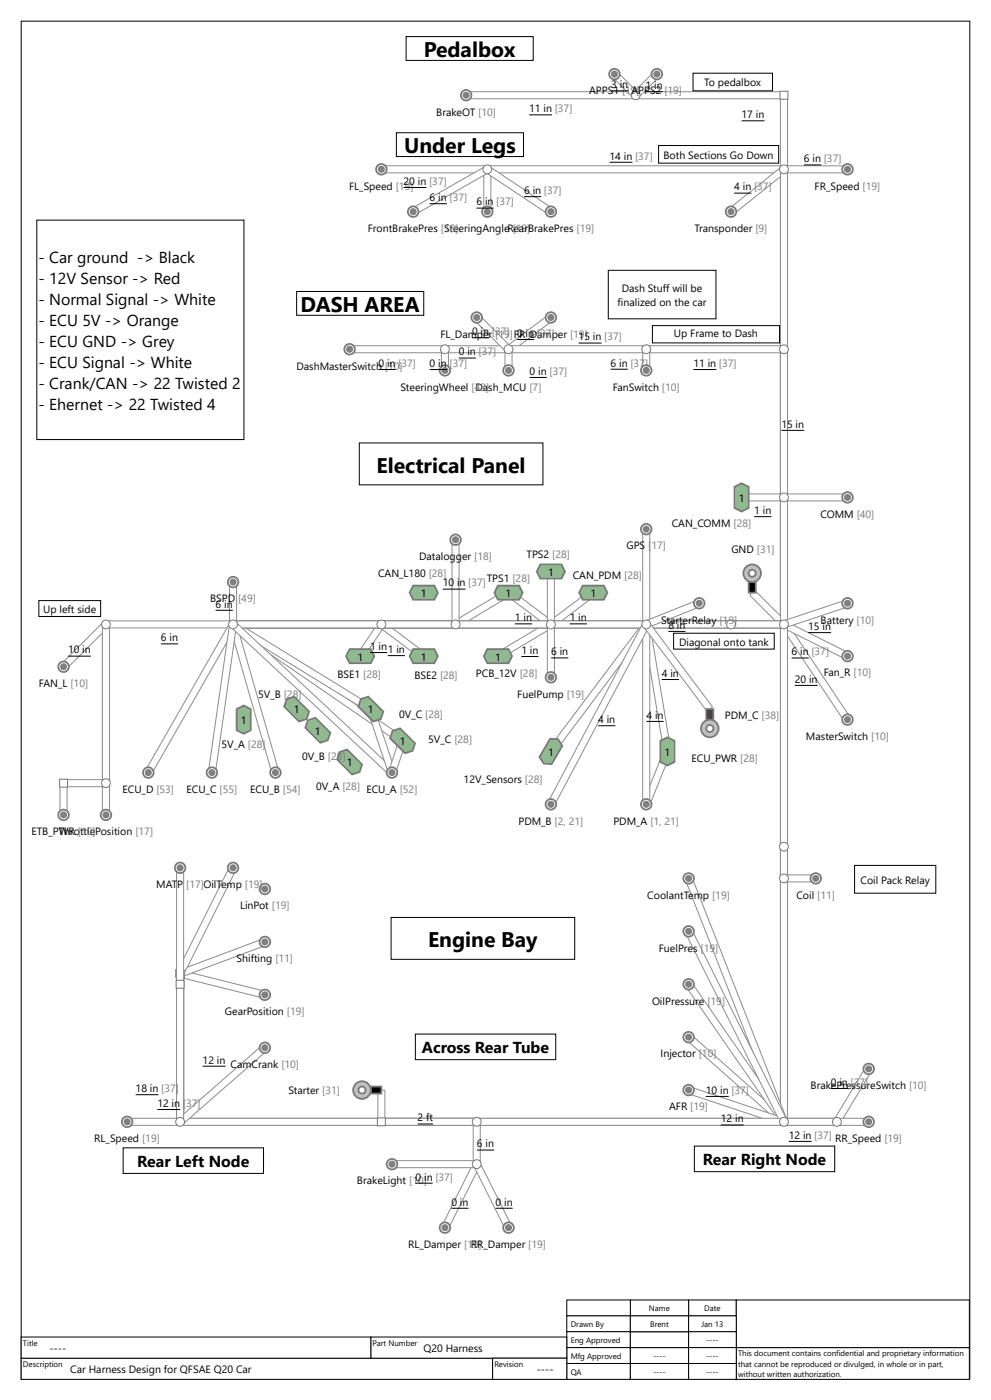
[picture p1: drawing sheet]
<svg xmlns="http://www.w3.org/2000/svg" width="297mm" height="420mm" viewBox="0 0 297 420" stroke-linecap="round" stroke-linejoin="round" font-family="sans-serif">
<path d="M6.3 6.3h284.4v407.3h-284.4z" fill="none" stroke="#000" stroke-width=".3"/>
<g fill="#fff" stroke="#000" stroke-width=".3">
<path d="M6.3 407.5h141.3v6.3h-141.3z" fill-rule="evenodd"/>
<path d="M206.4 390h14.3v4.8h-14.3z" fill-rule="evenodd"/>
<path d="M188.9 390h17.5v4.8h-17.5z" fill-rule="evenodd"/>
<path d="M169.9 390h19v4.8h-19z" fill-rule="evenodd"/>
<path d="M169.9 394.8h19v4.7h-19z" fill-rule="evenodd"/>
<path d="M169.9 399.5h19v4.8h-19z" fill-rule="evenodd"/>
<path d="M169.9 404.3h19v4.7h-19z" fill-rule="evenodd"/>
<path d="M169.9 409h19v4.8h-19z" fill-rule="evenodd"/>
<path d="M220.7 404.3h69.8v9.5h-69.8z" fill-rule="evenodd"/>
<path d="M111.1 401.1h58.8v6.4h-58.8z" fill-rule="evenodd"/>
<path d="M147.6 407.5h22.3v6.3h-22.3z" fill-rule="evenodd"/>
<path d="M6.4 401.1h104.7v6.4h-104.7z" fill-rule="evenodd"/>
<path d="M220.7 390h69.8v14.3h-69.8z" fill-rule="evenodd"/>
<path d="M188.9 409h17.5v4.8h-17.5z" fill-rule="evenodd"/>
<path d="M188.9 404.3h17.5v4.7h-17.5z" fill-rule="evenodd"/>
<path d="M188.9 399.5h17.5v4.8h-17.5z" fill-rule="evenodd"/>
<path d="M188.9 394.8h17.5v4.7h-17.5z" fill-rule="evenodd"/>
<path d="M206.4 394.8h14.3v4.7h-14.3z" fill-rule="evenodd"/>
<path d="M206.4 399.5h14.3v4.8h-14.3z" fill-rule="evenodd"/>
<path d="M206.4 409h14.3v4.8h-14.3z" fill-rule="evenodd"/>
<path d="M206.4 404.3h14.3v4.7h-14.3z" fill-rule="evenodd"/>
</g>
<g fill="#fff" stroke="#8c8c8c" stroke-width=".3">
<path d="M164.7 186.3l12.3-9.2 .3 .1 1 1.2-.1 .4-12.3 9.2h-.3l-1-1.3z" fill-rule="evenodd"/>
<path d="M136.2 186.3l15.4-9.3 .4 .1 .8 1.4-.1 .3-15.4 9.3-.4-.1-.8-1.4z" fill-rule="evenodd"/>
<path d="M152.9 177.2l.3-.1 12.3 9.2 .1 .4-1 1.3h-.3l-12.3-9.2-.1-.4z" fill-rule="evenodd"/>
<path d="M104.8 103.8l28.3-.1 .2 .3v1.6l-.2 .2h-28.1l-.2-.2z" fill-rule="evenodd"/>
<path d="M133.5 103.8l18.6-.1 .3 .3v1.6l-.3 .2h-18.5l-.3-.2z" fill-rule="evenodd"/>
<path d="M132.3 104.9h2.1l-.1 6.2-2-.1z" fill-rule="evenodd"/>
<path d="M114.4 49.8l31.4-.1 .2 .3v1.6l-.2 .3h-31.2l-.3-.3z" fill-rule="evenodd"/>
<path d="M145.1 50.8h1.7l.3 .3v12.1l-.3 .3h-1.5l-.3-.3z" fill-rule="evenodd"/>
<path d="M123.4 62.5l21.9-12.5 .4 .1 .7 1.4-.1 .3-21.7 12.5-.4-.1z" fill-rule="evenodd"/>
<path d="M146.2 49.8l88.5-.1 .2 .3v1.6l-.2 .3h-88.4l-.3-.3z" fill-rule="evenodd"/>
<path d="M146.5 50.1h.4l18.6 12.4v.3l-.8 1.4h-.4l-18.6-12.4-.1-.3z" fill-rule="evenodd"/>
<path d="M259.3 320.4l.4-.1 1.3 .8 .1 .3-9.2 15.5-.4 .1-1.4-.9v-.3z" fill-rule="evenodd"/>
<path d="M235 335.6l15.6-.1 .2 .3v1.5l-.2 .3h-15.4l-.3-.3z" fill-rule="evenodd"/>
<path d="M142.3 95.8l1.1-1.1h.4l9.2 9.1v.4l-1.2 1.1h-.3l-9.2-9.1z" fill-rule="evenodd"/>
<path d="M151.5 104.8l1.9 .1-.1 6.2-1.9-.1z" fill-rule="evenodd"/>
<path d="M152 103.8l12.3-9.2h.3l1 1.3-.1 .4-12.3 9.2-.3-.1-1-1.3z" fill-rule="evenodd"/>
<path d="M152.5 103.8l40.9-.1 .3 .3v1.6l-.3 .2h-40.7l-.3-.2z" fill-rule="evenodd"/>
<path d="M193.7 103.8l41-.1 .2 .3v1.6l-.2 .2h-40.8l-.2-.2z" fill-rule="evenodd"/>
<path d="M192.7 104.9h2l-.1 6.2-1.9-.1z" fill-rule="evenodd"/>
<path d="M222.3 148.3l12.4-.1 .2 .2v1.6l-.2 .3h-12.2l-.3-.3z" fill-rule="evenodd"/>
<path d="M148.9 195.8l15.4-9.2h.4l.8 1.4-.1 .4-15.4 9.2-.4-.1-.8-1.3z" fill-rule="evenodd"/>
<path d="M113.3 187l.3-.1 1.4 .9v.3l-6 9.1-.4 .1-1.3-.9-.1-.4z" fill-rule="evenodd"/>
<path d="M164.2 171.5l1.7-.1 .3 .3v15.4l-.3 .2h-1.6l-.3-.2z" fill-rule="evenodd"/>
<path d="M114.8 186.7l.3-.1 12.3 9.2 .1 .4-1 1.3h-.3l-12.3-9.2-.1-.3z" fill-rule="evenodd"/>
<path d="M139.7 27.6l50.5-.1 .3 .3v1.6l-.3 .2h-50.2l-.3-.2z" fill-rule="evenodd"/>
<path d="M233.9 28.7l1.8-.1 .3 .2v21.7l-.3 .3h-1.5l-.3-.3z" fill-rule="evenodd"/>
<path d="M190.5 27.6l44.2-.1 .2 .3v1.6l-.2 .2h-43.9l-.3-.2z" fill-rule="evenodd"/>
<path d="M183.6 22.8l1.1-1.1h.4l6 5.9v.4l-1.2 1.1h-.3l-6-5.9z" fill-rule="evenodd"/>
<path d="M189.9 27.6l6-5.9h.4l1.1 1.1v.4l-6 5.9h-.3l-1.2-1.1z" fill-rule="evenodd"/>
<path d="M233.9 50.9l1.8-.1 .3 .3v136l-.3 .2h-1.5l-.3-.2z" fill-rule="evenodd"/>
<path d="M235 49.9l18.7-.2 .3 .3v1.6l-.3 .3h-18.5l-.3-.3z" fill-rule="evenodd"/>
<path d="M218.6 62.5l15.5-12.4 .4 .1 .9 1.2v.4l-15.5 12.4-.3-.1-1-1.2z" fill-rule="evenodd"/>
<path d="M233.9 50.9l1.8-.1 .3 .3v53.4l-.3 .3h-1.5l-.3-.3z" fill-rule="evenodd"/>
<path d="M141.9 336.6l1.8-.1 .2 .3v12.2l-.2 .2h-1.6l-.3-.2z" fill-rule="evenodd"/>
<path d="M141.9 348.9l1.7 .7 .1 .4-9.3 18.5-.3 .2-1.5-.8-.1-.3z" fill-rule="evenodd"/>
<path d="M142.1 349.7l1.5-.8 .3 .1 9.3 18.6-.1 .3-1.4 .8-.4-.2z" fill-rule="evenodd"/>
<path d="M117.6 348.2h25l.3 .3v1.5l-.3 .3h-24.9l-.2-.3z" fill-rule="evenodd"/>
<path d="M31.9 186.3h37.7l.2 .2v1.6l-.2 .3h-37.6l-.3-.3z" fill-rule="evenodd"/>
<path d="M30.8 187.4l1.7-.1 .3 .3v47.1l-.3 .2h-1.5l-.3-.2z" fill-rule="evenodd"/>
<path d="M18.5 199.1l12.3-12.3h.4l1.1 1.1v.4l-12.3 12.3h-.4l-1.1-1.1z" fill-rule="evenodd"/>
<path d="M30.8 187.4l1.7-.1 .3 .3v56.6l-.3 .3h-1.5l-.3-.3z" fill-rule="evenodd"/>
<path d="M233.9 104.9l1.8-.1 .3 .2v44l-.3 .2h-1.5l-.3-.2z" fill-rule="evenodd"/>
<path d="M235 148.3l18.7-.1 .3 .2v1.6l-.3 .3h-18.5l-.3-.3z" fill-rule="evenodd"/>
<path d="M233.9 149.4l1.8-.2 .3 .3v37.6l-.3 .2h-1.5l-.3-.2z" fill-rule="evenodd"/>
<path d="M233.9 263.7l1.8-.2 .3 .3v72.5l-.3 .2h-1.5l-.3-.2z" fill-rule="evenodd"/>
<path d="M234 187.4l1.7-.1 .3 .3v148.7l-.3 .2h-1.5l-.3-.2z" fill-rule="evenodd"/>
<path d="M206.9 310.6l.4-.1 28.2 25.1v.4l-1.1 1.1-.4 .1-28.1-25.1-.1-.4z" fill-rule="evenodd"/>
<path d="M143 335.5h91.7l.2 .3v1.5l-.2 .3h-91.6l-.2-.3z" fill-rule="evenodd"/>
<path d="M205.7 295.7l1.3-.9 .4 .1 28.3 40.8-.1 .4-1.3 .9-.4-.1-28.2-40.8z" fill-rule="evenodd"/>
<path d="M235 335.6l25.1-.1 .2 .3v1.5l-.2 .3h-24.9l-.3-.3z" fill-rule="evenodd"/>
<path d="M205.5 263.9l1.6-.7 .4 .2 28.3 72.5-.1 .4-1.5 .5-.3-.1z" fill-rule="evenodd"/>
<path d="M206.7 326.2l28.3 9.3 .2 .3-.5 1.5-.3 .2-28.1-9.4-.2-.3z" fill-rule="evenodd"/>
<path d="M205.6 279.8l1.5-.8 .3 .2 28.4 56.6-.1 .4-1.5 .7-.3-.1z" fill-rule="evenodd"/>
<path d="M54.1 335.5h180.6l.2 .3v1.5l-.2 .3h-180.5l-.2-.3z" fill-rule="evenodd"/>
<path d="M54.1 335.5h88.5l.3 .3v1.5l-.3 .3h-88.4l-.2-.3z" fill-rule="evenodd"/>
<path d="M113.4 327.1l1.7-.1 .3 .3v9l-.3 .2h-1.6l-.3-.2z" fill-rule="evenodd"/>
<path d="M114.4 335.5h28.2l.3 .3v1.5l-.3 .3h-28l-.3-.3z" fill-rule="evenodd"/>
<path d="M235.1 262.5h9.1l.3 .2v1.6l-.3 .3h-9l-.3-.3z" fill-rule="evenodd"/>
<path d="M234 254h1.7l.3 .3v9l-.3 .2h-1.5l-.3-.2z" fill-rule="evenodd"/>
<path d="M224.9 178.4l1.1-1.2h.4l9.1 9.2v.4l-1.1 1.1h-.4l-9.1-9.2z" fill-rule="evenodd"/>
<path d="M70 186.3h164.7l.2 .2v1.6l-.2 .3h-164.6l-.3-.3z" fill-rule="evenodd"/>
<path d="M234.3 187.8l1.3-.9 .4 .1 18.7 28.1v.4l-1.4 .8h-.3l-18.8-28.2z" fill-rule="evenodd"/>
<path d="M235.4 186.5l18.8 9.3 .2 .3-.8 1.5-.3 .1-18.6-9.3-.1-.4z" fill-rule="evenodd"/>
<path d="M234 187.4l1.7-.1 .3 .3v66.1l-.3 .3h-1.5l-.3-.3z" fill-rule="evenodd"/>
<path d="M193.8 186.3h40.9l.2 .2v1.6l-.2 .3h-40.8l-.2-.3z" fill-rule="evenodd"/>
<path d="M233.9 104.9l1.8-.1 .3 .2v82.1l-.3 .2h-1.5l-.3-.2z" fill-rule="evenodd"/>
<path d="M219.2 186.3h15.5l.2 .2v1.6l-.2 .3h-15.4l-.2-.3z" fill-rule="evenodd"/>
<path d="M234.8 186.3l18.6-6.2 .3 .1 .6 1.5-.2 .4-18.6 6.1-.3-.1z" fill-rule="evenodd"/>
<path d="M54.2 291.2l25.2 6.2 .2 .3-.4 1.5-.3 .2-24.9-6.2-.2-.3z" fill-rule="evenodd"/>
<path d="M53 292.1h1.8l.2 .3v43.9l-.2 .2h-1.6l-.3-.2z" fill-rule="evenodd"/>
<path d="M53 292.1h1.8l.2 .3v43.9l-.2 .2h-1.6l-.3-.2z" fill-rule="evenodd"/>
<path d="M53.7 291.1l25.1-9.4 .3 .1 .6 1.5-.2 .4-24.9 9.3-.3-.2z" fill-rule="evenodd"/>
<path d="M53 292.1h1.8l.2 .3v43.9l-.2 .2h-1.6l-.3-.2z" fill-rule="evenodd"/>
<path d="M68.9 260l1.7 .7 .1 .4-15.7 31.2-.3 .2-1.4-.8-.2-.3z" fill-rule="evenodd"/>
<path d="M53.5 335.6l25-21.9h.4l1 1.2v.4l-25 21.9-.4-.1-1-1.1z" fill-rule="evenodd"/>
<path d="M38.2 335.5h15.5l.3 .3v1.5l-.3 .3h-15.3l-.3-.3z" fill-rule="evenodd"/>
<path d="M53 295.3h1.8l.2 .2v40.8l-.2 .2h-1.6l-.3-.2z" fill-rule="evenodd"/>
<path d="M53 260.4l1.8-.1 .2 .3v34.4l-.2 .3h-1.6l-.3-.3z" fill-rule="evenodd"/>
<path d="M70 186.3h66.3l.2 .2v1.6l-.2 .3h-66.2l-.3-.3z" fill-rule="evenodd"/>
<path d="M70.3 186.7l.4-.1 50.3 34.6 .1 .4-.9 1.3-.4 .1-50.3-34.7-.1-.3z" fill-rule="evenodd"/>
<path d="M70.3 186.6h.3l40.9 25.1v.3l-.8 1.4-.4 .1-40.8-25.1-.1-.4z" fill-rule="evenodd"/>
<path d="M70 186.3h44l.3 .2v1.6l-.3 .3h-43.9l-.3-.3z" fill-rule="evenodd"/>
<path d="M68.9 186.9l1.6 .8 .1 .4-25.1 44-.4 .1-1.3-.8-.1-.4z" fill-rule="evenodd"/>
<path d="M70 186.3h123.4l.3 .2v1.6l-.3 .3h-123.3l-.3-.3z" fill-rule="evenodd"/>
<path d="M70 186.3h94.8l.3 .2v1.6l-.3 .3h-94.7l-.3-.3z" fill-rule="evenodd"/>
<path d="M69 187.6l1.6-.5 .3 .2 12.6 43.9-.2 .4-1.5 .4-.3-.2z" fill-rule="evenodd"/>
<path d="M68.8 187.3l1.8 .1 .3 .3-6.3 44-.3 .2-1.6-.2-.2-.3z" fill-rule="evenodd"/>
<path d="M68.9 174.7l1.7-.1 .3 .3v12.2l-.3 .2h-1.5l-.3-.2z" fill-rule="evenodd"/>
<path d="M70.4 186.7h.4l47.2 44.1v.4l-1.1 1.2h-.3l-47.3-44.1v-.4z" fill-rule="evenodd"/>
<path d="M19.2 233.9h12.3l.2 .3v1.5l-.2 .3h-12.2l-.3-.3z" fill-rule="evenodd"/>
<path d="M18.1 235l1.7-.1 .3 .3v9l-.3 .3h-1.5l-.3-.3z" fill-rule="evenodd"/>
<path d="M110.3 213.1l1.6-.6 .3 .1 6.2 18.6-.2 .3-1.5 .5-.3-.1z" fill-rule="evenodd"/>
<path d="M119.6 222.1l1.8 .4 .2 .3-3 9.1-.4 .1-1.5-.5-.1-.3z" fill-rule="evenodd"/>
<path d="M192.7 186.9l.3-.1 1.3 1 .1 .4-28.3 37.6-.4 .1-1.2-1-.1-.3z" fill-rule="evenodd"/>
<path d="M199 225.2l1.8 .5 .1 .4-6.1 15.3-.4 .2-1.5-.6-.1-.3z" fill-rule="evenodd"/>
<path d="M192.8 187.5l1.7-.3 .3 .2 6.2 37.6-.2 .3-1.6 .3-.3-.3z" fill-rule="evenodd"/>
<path d="M114.4 186.3h21.9l.2 .2v1.6l-.2 .3h-21.7l-.3-.3z" fill-rule="evenodd"/>
<path d="M136.7 186.3h28.1l.3 .2v1.6l-.3 .3h-28l-.3-.3z" fill-rule="evenodd"/>
<path d="M135.6 162l1.7-.1 .3 .3v24.9l-.3 .2h-1.6l-.2-.2z" fill-rule="evenodd"/>
<path d="M164.2 187.4l1.7-.1 .3 .3v15.3l-.3 .3h-1.6l-.3-.3z" fill-rule="evenodd"/>
<path d="M165.2 186.3h28.2l.3 .2v1.6l-.3 .3h-28l-.3-.3z" fill-rule="evenodd"/>
<path d="M192.7 187.4l1.8-.1 .2 .3v53.4l-.2 .3h-1.6l-.3-.3z" fill-rule="evenodd"/>
<path d="M192.7 187l1.7 .7 .1 .4-28.3 53.5-.4 .1-1.4-.8-.1-.3z" fill-rule="evenodd"/>
<path d="M192.7 158.9l1.8-.2 .2 .3v28.1l-.2 .2h-1.6l-.3-.2z" fill-rule="evenodd"/>
<path d="M193.8 186.3h25l.3 .2v1.6l-.3 .3h-24.9l-.2-.3z" fill-rule="evenodd"/>
<path d="M193.4 186.3l15.5-6.2 .4 .1 .5 1.5-.1 .4-15.4 6.1-.3-.1z" fill-rule="evenodd"/>
<path d="M193 187.8l1.3-1 .4 .1 18.7 25v.3l-1.3 1-.4-.1-18.7-24.9z" fill-rule="evenodd"/>
</g>
<g fill="#fff" stroke="#787878" stroke-width=".3">
<path d="M233.8 27.4h2.3v2.4h-2.3z" fill-rule="evenodd"/>
<path d="M113.1 335.4h2.4v2.3h-2.4z" fill-rule="evenodd"/>
<path d="M52.8 290.9h2.4v2.4h-2.4z" fill-rule="evenodd"/>
<path d="M52.8 290.9h2.4v2.4h-2.4z" fill-rule="evenodd"/>
<path d="M52.8 290.9h2.4v2.4h-2.4z" fill-rule="evenodd"/>
<path d="M52.8 294.1h2.4v2.4h-2.4z" fill-rule="evenodd"/>
<path d="M17.9 233.8h2.3v2.3h-2.3z" fill-rule="evenodd"/>
</g>
<g fill="#8fba8f" stroke="#787878" stroke-width=".53">
<path d="M123.8 175.7h6.4l1 2.1-1 2.1h-6.4l-1-2.1z" fill-rule="evenodd"/>
<path d="M174.6 175.7h6.4l1 2.1-1 2.1h-6.4l-1-2.1z" fill-rule="evenodd"/>
<path d="M149.2 175.7h6.4l1 2.1-1 2.1h-6.4l-1-2.1z" fill-rule="evenodd"/>
</g>
<g fill="#fff" stroke="#787878" stroke-width=".3">
<circle cx="133.3" cy="104.8" r="1.32"/>
<circle cx="146" cy="50.8" r="1.32"/>
<circle cx="250.8" cy="336.5" r="1.32"/>
<circle cx="152.4" cy="104.8" r="1.32"/>
<circle cx="193.7" cy="104.8" r="1.32"/>
</g>
<g fill="#8fba8f" stroke="#787878" stroke-width=".53">
<path d="M220.1 146l2.1-1 2.2 1v6.4l-2.2 1.1-2.1-1.1z" fill-rule="evenodd"/>
<path d="M146 194.7h6.4l1.1 2.1-1.1 2.2h-6.4l-1-2.2z" fill-rule="evenodd"/>
<path d="M104.8 194.7h6.3l1.1 2.1-1.1 2.2h-6.3l-1.1-2.2z" fill-rule="evenodd"/>
<path d="M161.9 169.3h6.4l1 2.1-1 2.2h-6.4l-1-2.2z" fill-rule="evenodd"/>
<path d="M123.8 194.7h6.4l1 2.1-1 2.2h-6.4l-1-2.2z" fill-rule="evenodd"/>
</g>
<g fill="#fff" stroke="#787878" stroke-width=".3">
<circle cx="190.5" cy="28.6" r="1.32"/>
<circle cx="234.9" cy="50.8" r="1.32"/>
<circle cx="142.9" cy="349.2" r="1.32"/>
<circle cx="31.7" cy="187.3" r="1.32"/>
<circle cx="234.9" cy="149.2" r="1.32"/>
<circle cx="234.9" cy="336.5" r="1.32"/>
<circle cx="142.9" cy="336.5" r="1.32"/>
<circle cx="234.9" cy="263.5" r="1.32"/>
<circle cx="234.9" cy="187.3" r="1.32"/>
<circle cx="54" cy="336.5" r="1.32"/>
<circle cx="69.8" cy="187.3" r="1.32"/>
<circle cx="31.7" cy="234.9" r="1.32"/>
<circle cx="234.9" cy="104.8" r="1.32"/>
</g>
<g fill="#8fba8f" stroke="#787878" stroke-width=".53">
<path d="M101.8 225.6l2.2-.7 4.5 4.4-.7 2.3-2.3 .7-4.5-4.4z" fill-rule="evenodd"/>
<path d="M92.3 216.1l2.2-.8 4.5 4.5-.8 2.3-2.2 .7-4.5-4.5z" fill-rule="evenodd"/>
<path d="M108.1 209.7l2.3-.7 4.5 4.5-.8 2.2-2.2 .8-4.5-4.5z" fill-rule="evenodd"/>
<path d="M70.9 212.7l2.1-1 2.1 1v6.4l-2.1 1-2.1-1z" fill-rule="evenodd"/>
<path d="M85.9 209.7l2.3-.7 4.4 4.5-.7 2.2-2.3 .8-4.4-4.5z" fill-rule="evenodd"/>
<path d="M117.7 219.3l2.2-.8 4.5 4.5-.8 2.2-2.2 .8-4.5-4.5z" fill-rule="evenodd"/>
</g>
<circle cx="234.9" cy="254" r="1.32" fill="#fff" stroke="#787878" stroke-width=".3"/>
<g fill="#8fba8f" stroke="#787878" stroke-width=".53">
<path d="M164.9 221.6l2.3 .2 1.3 2-3.2 5.4-2.3-.1-1.3-2z" fill-rule="evenodd"/>
<path d="M197.9 222.2l2.1-1 2.1 1v6.4l-2.1 1.1-2.1-1.1z" fill-rule="evenodd"/>
</g>
<g fill="#fff" stroke="#787878" stroke-width=".3">
<circle cx="114.3" cy="187.3" r="1.32"/>
<circle cx="136.5" cy="187.3" r="1.32"/>
<circle cx="165.1" cy="187.3" r="1.32"/>
<circle cx="193.7" cy="187.3" r="1.32"/>
<circle cx="219.1" cy="187.3" r="1.32"/>
</g>
<path d="M111.1 326h3.2v2.1h-3.2z" fill-rule="evenodd" fill="#000" stroke="#787878" stroke-width=".53"/>
<circle cx="108.5" cy="327" r="2.65" fill="#c0c0c0" stroke="#787878" stroke-width=".53"/>
<circle cx="108.5" cy="327" r="1.06" fill="#fff" stroke="#787878" stroke-width=".53"/>
<path d="M224.4 174.6h2.1v3.2h-2.1z" fill-rule="evenodd" fill="#000" stroke="#787878" stroke-width=".53"/>
<circle cx="225.4" cy="172" r="2.65" fill="#c0c0c0" stroke="#787878" stroke-width=".53"/>
<circle cx="225.4" cy="172" r="1.06" fill="#fff" stroke="#787878" stroke-width=".53"/>
<path d="M211.7 212.7h2.1v3.2h-2.1z" fill-rule="evenodd" fill="#c00" stroke="#787878" stroke-width=".53"/>
<circle cx="212.7" cy="218.5" r="2.65" fill="#c0c0c0" stroke="#787878" stroke-width=".53"/>
<g fill="#fff" stroke="#787878" stroke-width=".53">
<circle cx="212.7" cy="218.5" r="1.06"/>
<circle cx="193.7" cy="241.3" r="1.59"/>
</g>
<circle cx="193.7" cy="241.3" r="1.06" fill="#808080"/>
<circle cx="165.1" cy="241.3" r="1.59" fill="#fff" stroke="#787878" stroke-width=".53"/>
<circle cx="165.1" cy="241.3" r="1.06" fill="#808080"/>
<circle cx="152.4" cy="111.1" r="1.59" fill="#fff" stroke="#787878" stroke-width=".53"/>
<circle cx="152.4" cy="111.1" r="1.06" fill="#808080"/>
<circle cx="244.5" cy="263.5" r="1.59" fill="#fff" stroke="#787878" stroke-width=".53"/>
<circle cx="244.5" cy="263.5" r="1.06" fill="#808080"/>
<circle cx="206.4" cy="311.1" r="1.59" fill="#fff" stroke="#787878" stroke-width=".53"/>
<circle cx="206.4" cy="311.1" r="1.06" fill="#808080"/>
<circle cx="104.8" cy="104.8" r="1.59" fill="#fff" stroke="#787878" stroke-width=".53"/>
<circle cx="104.8" cy="104.8" r="1.06" fill="#808080"/>
<circle cx="69.9" cy="174.6" r="1.59" fill="#fff" stroke="#787878" stroke-width=".53"/>
<circle cx="69.8" cy="174.6" r="1.06" fill="#808080"/>
<circle cx="79.4" cy="282.6" r="1.59" fill="#fff" stroke="#787878" stroke-width=".53"/>
<circle cx="79.4" cy="282.6" r="1.06" fill="#808080"/>
<circle cx="219.1" cy="63.5" r="1.59" fill="#fff" stroke="#787878" stroke-width=".53"/>
<circle cx="219.1" cy="63.5" r="1.06" fill="#808080"/>
<circle cx="136.5" cy="161.9" r="1.59" fill="#fff" stroke="#787878" stroke-width=".53"/>
<circle cx="136.5" cy="161.9" r="1.06" fill="#808080"/>
<circle cx="254" cy="149.2" r="1.59" fill="#fff" stroke="#787878" stroke-width=".53"/>
<circle cx="254" cy="149.2" r="1.06" fill="#808080"/>
<circle cx="142.9" cy="95.2" r="1.59" fill="#fff" stroke="#787878" stroke-width=".53"/>
<circle cx="142.9" cy="95.2" r="1.06" fill="#808080"/>
<circle cx="165.1" cy="95.2" r="1.59" fill="#fff" stroke="#787878" stroke-width=".53"/>
<circle cx="165.1" cy="95.2" r="1.06" fill="#808080"/>
<circle cx="146.1" cy="63.5" r="1.59" fill="#fff" stroke="#787878" stroke-width=".53"/>
<circle cx="146" cy="63.5" r="1.06" fill="#808080"/>
<circle cx="184.2" cy="22.2" r="1.59" fill="#fff" stroke="#787878" stroke-width=".53"/>
<circle cx="184.1" cy="22.2" r="1.06" fill="#808080"/>
<circle cx="196.9" cy="22.2" r="1.59" fill="#fff" stroke="#787878" stroke-width=".53"/>
<circle cx="196.8" cy="22.2" r="1.06" fill="#808080"/>
<circle cx="123.8" cy="63.5" r="1.59" fill="#fff" stroke="#787878" stroke-width=".53"/>
<circle cx="123.8" cy="63.5" r="1.06" fill="#808080"/>
<circle cx="69.9" cy="260.3" r="1.59" fill="#fff" stroke="#787878" stroke-width=".53"/>
<circle cx="69.8" cy="260.3" r="1.06" fill="#808080"/>
<circle cx="133.4" cy="368.3" r="1.59" fill="#fff" stroke="#787878" stroke-width=".53"/>
<circle cx="133.3" cy="368.3" r="1.06" fill="#808080"/>
<circle cx="152.4" cy="368.3" r="1.59" fill="#fff" stroke="#787878" stroke-width=".53"/>
<circle cx="152.4" cy="368.3" r="1.06" fill="#808080"/>
<circle cx="165.1" cy="63.5" r="1.59" fill="#fff" stroke="#787878" stroke-width=".53"/>
<circle cx="165.1" cy="63.5" r="1.06" fill="#808080"/>
<circle cx="206.4" cy="263.5" r="1.59" fill="#fff" stroke="#787878" stroke-width=".53"/>
<circle cx="206.4" cy="263.5" r="1.06" fill="#808080"/>
<circle cx="260.4" cy="336.5" r="1.59" fill="#fff" stroke="#787878" stroke-width=".53"/>
<circle cx="260.3" cy="336.5" r="1.06" fill="#808080"/>
<circle cx="38.1" cy="336.5" r="1.59" fill="#fff" stroke="#787878" stroke-width=".53"/>
<circle cx="38.1" cy="336.5" r="1.06" fill="#808080"/>
<circle cx="254" cy="50.8" r="1.59" fill="#fff" stroke="#787878" stroke-width=".53"/>
<circle cx="254" cy="50.8" r="1.06" fill="#808080"/>
<circle cx="114.3" cy="50.8" r="1.59" fill="#fff" stroke="#787878" stroke-width=".53"/>
<circle cx="114.3" cy="50.8" r="1.06" fill="#808080"/>
<circle cx="54" cy="260.3" r="1.59" fill="#fff" stroke="#787878" stroke-width=".53"/>
<circle cx="54" cy="260.3" r="1.06" fill="#808080"/>
<circle cx="117.5" cy="349.2" r="1.59" fill="#fff" stroke="#787878" stroke-width=".53"/>
<circle cx="117.5" cy="349.2" r="1.06" fill="#808080"/>
<circle cx="139.7" cy="28.6" r="1.59" fill="#fff" stroke="#787878" stroke-width=".53"/>
<circle cx="139.7" cy="28.6" r="1.06" fill="#808080"/>
<circle cx="260.4" cy="320.7" r="1.59" fill="#fff" stroke="#787878" stroke-width=".53"/>
<circle cx="260.3" cy="320.7" r="1.06" fill="#808080"/>
<circle cx="31.8" cy="244.5" r="1.59" fill="#fff" stroke="#787878" stroke-width=".53"/>
<circle cx="31.7" cy="244.5" r="1.06" fill="#808080"/>
<circle cx="165.1" cy="203.2" r="1.59" fill="#fff" stroke="#787878" stroke-width=".53"/>
<circle cx="165.1" cy="203.2" r="1.06" fill="#808080"/>
<circle cx="206.4" cy="327" r="1.59" fill="#fff" stroke="#787878" stroke-width=".53"/>
<circle cx="206.4" cy="327" r="1.06" fill="#808080"/>
<circle cx="193.7" cy="111.1" r="1.59" fill="#fff" stroke="#787878" stroke-width=".53"/>
<circle cx="193.7" cy="111.1" r="1.06" fill="#808080"/>
<circle cx="206.4" cy="279.4" r="1.59" fill="#fff" stroke="#787878" stroke-width=".53"/>
<circle cx="206.4" cy="279.4" r="1.06" fill="#808080"/>
<circle cx="79.4" cy="314.3" r="1.59" fill="#fff" stroke="#787878" stroke-width=".53"/>
<circle cx="79.4" cy="314.3" r="1.06" fill="#808080"/>
<circle cx="193.7" cy="158.7" r="1.59" fill="#fff" stroke="#787878" stroke-width=".53"/>
<circle cx="193.7" cy="158.7" r="1.06" fill="#808080"/>
<circle cx="133.4" cy="111.1" r="1.59" fill="#fff" stroke="#787878" stroke-width=".53"/>
<circle cx="133.3" cy="111.1" r="1.06" fill="#808080"/>
<circle cx="254" cy="196.8" r="1.59" fill="#fff" stroke="#787878" stroke-width=".53"/>
<circle cx="254" cy="196.8" r="1.06" fill="#808080"/>
<circle cx="254" cy="215.9" r="1.59" fill="#fff" stroke="#787878" stroke-width=".53"/>
<circle cx="254" cy="215.9" r="1.06" fill="#808080"/>
<circle cx="209.6" cy="181" r="1.59" fill="#fff" stroke="#787878" stroke-width=".53"/>
<circle cx="209.5" cy="181" r="1.06" fill="#808080"/>
<circle cx="254" cy="181" r="1.59" fill="#fff" stroke="#787878" stroke-width=".53"/>
<circle cx="254" cy="181" r="1.06" fill="#808080"/>
<circle cx="79.4" cy="298.4" r="1.59" fill="#fff" stroke="#787878" stroke-width=".53"/>
<circle cx="79.4" cy="298.4" r="1.06" fill="#808080"/>
<circle cx="19.1" cy="244.5" r="1.59" fill="#fff" stroke="#787878" stroke-width=".53"/>
<circle cx="19" cy="244.5" r="1.06" fill="#808080"/>
<circle cx="19.1" cy="200" r="1.59" fill="#fff" stroke="#787878" stroke-width=".53"/>
<circle cx="19" cy="200" r="1.06" fill="#808080"/>
<circle cx="117.5" cy="231.8" r="1.59" fill="#fff" stroke="#787878" stroke-width=".53"/>
<circle cx="117.5" cy="231.8" r="1.06" fill="#808080"/>
<circle cx="44.5" cy="231.8" r="1.59" fill="#fff" stroke="#787878" stroke-width=".53"/>
<circle cx="44.4" cy="231.8" r="1.06" fill="#808080"/>
<circle cx="82.6" cy="231.8" r="1.59" fill="#fff" stroke="#787878" stroke-width=".53"/>
<circle cx="82.5" cy="231.8" r="1.06" fill="#808080"/>
<circle cx="63.5" cy="231.8" r="1.59" fill="#fff" stroke="#787878" stroke-width=".53"/>
<circle cx="63.5" cy="231.8" r="1.06" fill="#808080"/>
<circle cx="206.4" cy="295.3" r="1.59" fill="#fff" stroke="#787878" stroke-width=".53"/>
<circle cx="206.4" cy="295.3" r="1.06" fill="#808080"/>
<circle cx="79.4" cy="266.7" r="1.59" fill="#fff" stroke="#787878" stroke-width=".53"/>
<circle cx="79.4" cy="266.7" r="1.06" fill="#808080"/>
<g fill="none" stroke="#000" stroke-width=".3">
<path d="M121.7 11h38.1v7.1h-38.1zM118.8 39.8h38.1v7.2h-38.1zM158.6 34.5h6.9M183.2 27.2h5.1M193.5 27.5h5.1M207.7 22h23.8v5.3h-23.8zM222.3 36.2h6.8M121 56.3h6.8M157.1 59h5.1M182.7 48.7h6.8M197.4 43.7h36v5.2h-36zM220 57.9h5.2"/>
<path d="M241 49.5h5.1M11 66h62.1v65.9h-62.1zM128.8 61.1h5.1M142.8 62.4h5.1M88.9 87.4h38.1v7.2h-38.1zM182.3 81.1h32.3v14.5h-32.3zM195.5 97.7h38.1v5.2h-38.1zM113.4 110.9h5.2M128.8 110.9h5.1M137.5 107.4h5.1M141.5 101.3h5.1M155 101.9h5.1"/>
<path d="M158.7 113.2h5.2M173.4 102.9h6.9M183 110.8h5.2M207.8 110.9h6.9M107.7 132.9h55v12.6h-55zM234.2 129.1h6.8M226 155h5.2M132.7 176.7h6.8M11.6 180.2h18.6v4.7h-18.6zM20.4 196.8h6.8M48.2 193.2h5.2M64.6 183.1h5.2"/>
<path d="M110.9 195.8h5.2M116.2 196.7h5.2M154.3 187.2h5.2M156.2 197h5.2M165.2 197.4h5.1M170.7 187.2h5.2M200.3 189.4h5.2M201.9 190h30.1v4.7h-30.1zM237.2 197.4h5.2M242.2 189.8h6.9M179.3 217.7h5.1M193.7 216.4h5.2"/>
<path d="M198.3 203.9h5.2M238.2 205.6h6.9M256.1 259.6h24.4v8.4h-24.4zM117.2 275.2h55v12.6h-55zM60.7 319.9h6.9M124.5 310.2h42.1v7.7h-42.1zM40.7 328.4h6.8M47.2 332.8h6.8M125.2 337.2h4.6M211.5 328.9h6.9M216 337.5h6.9M249 326.5h5.1"/>
<path d="M36.9 344.4h42.1v7.6h-42.1zM124.5 354.9h5.2M142.9 345h5.2M208.1 343.8h42.1v7.7h-42.1zM236.4 342.4h6.8M135.3 362.5h5.1M148.5 362.5h5.2"/>
</g>
<g font-size="6.3">
<text x="127" y="17.2">Pedalbox</text>
<text x="121.1" y="46">Under Legs</text>
<text x="90.1" y="93.6">DASH AREA</text>
<text x="112.8" y="141.8">Electrical Panel</text>
<text x="128.3" y="284.1">Engine Bay</text>
</g>
<g font-size="4.8">
<text x="11.6" y="78.8">- Car ground -&gt; Black</text>
<text x="11.6" y="85.1">- 12V Sensor -&gt; Red</text>
<text x="11.6" y="91.4">- Normal Signal -&gt; White</text>
<text x="11.6" y="97.8">- ECU 5V -&gt; Orange</text>
<text x="11.6" y="104.1">- ECU GND -&gt; Grey</text>
<text x="11.6" y="110.4">- ECU Signal -&gt; White</text>
<text x="11.6" y="116.8">- Crank/CAN -&gt; 22 Twisted 2</text>
<text x="11.6" y="123.1">- Ehernet -&gt; 22 Twisted 4</text>
<text x="126.5" y="316">Across Rear Tube</text>
<text x="41.1" y="350.2">Rear Left Node</text>
<text x="210.6" y="349.6">Rear Right Node</text>
</g>
<g font-size="3.2">
<text x="176.5" y="28.3">APPS1 [19]</text>
<text x="183.2" y="26.5">3 in</text>
<text x="189.2" y="28.3">APPS2 [19]</text>
<text x="193.5" y="26.7">1 in</text>
<text x="211.1" y="25.9">To pedalbox</text>
<text x="130.7" y="34.7">BrakeOT [10]</text>
<text x="158.6" y="33.7">11 in [37]</text>
<text x="222.3" y="35.4">17 in</text>
<text x="182.7" y="47.9">14 in [37]</text>
<text x="198.9" y="47.6">Both Sections Go Down</text>
<text x="241" y="48.7">6 in [37]</text>
<text x="104.6" y="56.9">FL_Speed [19]</text>
<text x="121" y="55.5">20 in [37]</text>
<text x="157.1" y="58.2">6 in [37]</text>
<text x="220" y="57.1">4 in [37]</text>
<text x="244.1" y="56.9">FR_Speed [19]</text>
<text x="128.8" y="60.3">6 in [37]</text>
<text x="142.8" y="61.6">6 in</text>
<text x="110.2" y="69.6">FrontBrakePres [19]</text>
<text x="133.1" y="69.6">SteeringAngleR[19]</text>
<text x="153.9" y="69.6">earBrakePres [19]</text>
<text x="208.1" y="69.6">Transponder [9]</text>
<text x="186.4" y="87.6">Dash Stuff will be</text>
<text x="185.1" y="91.8">finalized on the car</text>
<text x="132" y="101.3">FL_Damper[37] 0 in [37]</text>
<text x="141.5" y="100.5">0 in [19]FR_Damper [19]</text>
<text x="202" y="101.1">Up Frame to Dash</text>
<text x="137.5" y="106.6">0 in [37]</text>
<text x="173.4" y="102.1">15 in [37]</text>
<text x="88.8" y="110.9">DashMasterSwitch0 in [37]</text>
<text x="128.8" y="110.1">0 in</text>
<text x="158.7" y="112.4">0 in [37]</text>
<text x="183" y="110">6 in [37]</text>
<text x="207.8" y="110.1">11 in [37]</text>
<text x="120.1" y="117.2">SteeringWheel [43]</text>
<text x="142.5" y="117.2">Dash_MCU [7]</text>
<text x="183.6" y="117.2">FanSwitch [10]</text>
<text x="234.2" y="128.3">15 in</text>
<text x="221.4" y="150.5">1</text>
<text x="226" y="154.2">1 in</text>
<text x="245.9" y="155.3">COMM [40]</text>
<text x="201.3" y="158.2">CAN_COMM [28]</text>
<text x="157.8" y="167.5">TPS2 [28]</text>
<text x="187.7" y="164.8">GPS</text>
<text x="219.2" y="165.9">GND [31]</text>
<text x="113.3" y="173">CAN_L180 [28]</text>
<text x="125.6" y="168">Datalogger [18]</text>
<text x="164.2" y="172.8">1</text>
<text x="171.6" y="173.8">CAN_PDM [28]</text>
<text x="126.1" y="179.1">1</text>
<text x="132.7" y="175.9">10 in [37]</text>
<text x="145.9" y="174.6">TPS1 [28]</text>
<text x="151.5" y="179.1">1</text>
<text x="176.9" y="179.1">1</text>
<text x="12.9" y="183.9">Up left side</text>
<text x="63" y="180.7">BSPD</text>
<text x="64.6" y="182.3">6 in</text>
<text x="154.3" y="186.4">1 in</text>
<text x="170.7" y="186.4">1 in</text>
<text x="198.1" y="187.1">StarterRelay [19]</text>
<text x="200.3" y="188.6">8 in</text>
<text x="242.2" y="189">15 in</text>
<text x="246" y="187.1">Battery [10]</text>
<text x="20.4" y="196">10 in</text>
<text x="48.2" y="192.4">6 in</text>
<text x="110.9" y="195">1 in</text>
<text x="116.2" y="195.9">1 in</text>
<text x="156.2" y="196.2">1 in</text>
<text x="165.2" y="196.6">6 in</text>
<text x="203.5" y="193.7">Diagonal onto tank</text>
<text x="237.2" y="196.6">6 in [37]</text>
<text x="101.2" y="203.5">BSE1 [28]</text>
<text x="107.1" y="198.2">1</text>
<text x="124.2" y="203.7">BSE2 [28]</text>
<text x="126.1" y="198.2">1</text>
<text x="142.6" y="203.2">PCB_12V [28]</text>
<text x="148.4" y="198.2">1</text>
<text x="198.3" y="203.1">4 in</text>
<text x="246.9" y="202.9">Fan_R [10]</text>
<text x="11.6" y="206.1">FAN_L [10]</text>
<text x="77.4" y="209.3">5V_B [28]</text>
<text x="155" y="209.3">FuelPump [19]</text>
<text x="238.2" y="204.8">20 in</text>
<text x="88" y="214">1</text>
<text x="110.3" y="214">1</text>
<text x="119.6" y="215.4">0V_C [28]</text>
<text x="193.7" y="215.6">4 in</text>
<text x="217.3" y="215.6">PDM_C [38]</text>
<text x="72.2" y="217.2">1</text>
<text x="94.4" y="220.4">1</text>
<text x="179.3" y="216.9">4 in</text>
<text x="241.5" y="222">MasterSwitch [10]</text>
<text x="66.4" y="224.4">5V_A [28]</text>
<text x="119.8" y="223.6">1</text>
<text x="128.3" y="222.8">5V_C [28]</text>
<text x="164.2" y="226.7">1</text>
<text x="199.2" y="226.7">1</text>
<text x="90.6" y="228.1">0V_B [28]</text>
<text x="103.9" y="229.9">1</text>
<text x="207.3" y="228.6">ECU_PWR [28]</text>
<text x="36.7" y="237.9">ECU_D [53]</text>
<text x="55.9" y="237.9">ECU_C [55]</text>
<text x="75" y="237.9">ECU_B [54]</text>
<text x="94.7" y="237.1">0V_A [28] ECU_A [52]</text>
<text x="138.9" y="234.9">12V_Sensors [28]</text>
<text x="9.4" y="250.6">ETB_PWR ttlePosition [17]</text>
<text x="17.6" y="250.6">Thro[10]</text>
<text x="155.4" y="247.4">PDM_B [2, 21]</text>
<text x="183.8" y="247.4">PDM_A [1, 21]</text>
<text x="46.8" y="266.4">MATP</text>
<text x="194" y="269.6">CoolantTemp [19]</text>
<text x="238.7" y="269.6">Coil [11]</text>
<text x="257.9" y="265.1">Coil Pack Relay</text>
<text x="71.9" y="272.8">LinPot [19]</text>
<text x="197.4" y="285.5">FuelPres [19]</text>
<text x="70.9" y="288.7">Shifting [11]</text>
<text x="67.4" y="304.5">GearPosition [19]</text>
<text x="195.4" y="301.4">OilPressure [19]</text>
<text x="198" y="317.2">Injector [10]</text>
<text x="60.7" y="319.1">12 in</text>
<text x="69.1" y="320.4">CamCrank [10]</text>
<text x="40.7" y="327.6">18 in [37]</text>
<text x="86.5" y="328.3">Starter [31]</text>
<text x="211.5" y="328.1">10 in [37]</text>
<text x="242.9" y="326.8">BrakePressureSwitch [10]</text>
<text x="249" y="325.7">0 in [37]</text>
<text x="47.2" y="332">12 in [37]</text>
<text x="200.5" y="333.1">AFR [19]</text>
<text x="125.2" y="336.4">2 ft</text>
<text x="216" y="336.7">12 in</text>
<text x="236.4" y="341.6">12 in [37]</text>
<text x="28.3" y="342.6">RL_Speed [19]</text>
<text x="142.9" y="344.2">6 in</text>
<text x="250.3" y="342.6">RR_Speed [19]</text>
<text x="107" y="355.3">BrakeLight [10]</text>
<text x="124.5" y="354.2">0 in [37]</text>
<text x="135.3" y="361.7">0 in</text>
<text x="148.5" y="361.7">0 in</text>
<text x="122.3" y="374.4">RL_Damper [19]</text>
<text x="141.1" y="374.4">RR_Damper [19]</text>
<text x="14.8" y="405.6">----</text>
<text x="126.9" y="405.6">Q20 Harness</text>
<text x="21.1" y="411.9">Car Harness Design for QFSAE Q20 Car</text>
<text x="160.9" y="411.9">----</text>
</g>
<g font-size="3.2" fill="#797979">
<text x="148.7" y="61.6">[37]</text>
<text x="115.4" y="110.9">[10]</text>
<text x="134.7" y="110.1">[37]</text>
<text x="194.3" y="164.8">[17]</text>
<text x="71.4" y="180.7">[49]</text>
<text x="55.8" y="266.4">[17]OilTemp [19]</text>
</g>
<g font-size="2.4">
<text x="194.5" y="393.4">Name</text>
<text x="211.1" y="393.4">Date</text>
<text x="171" y="398.1">Drawn By</text>
<text x="194.8" y="398.1">Brent</text>
<text x="210.2" y="398.1">Jan 13</text>
<text x="6.9" y="403.7">Title</text>
<text x="111.7" y="403.7">Part Number</text>
<text x="171" y="402.9">Eng Approved</text>
<text x="171" y="407.7">Mfg Approved</text>
<text x="195.7" y="407.7">----</text>
<text x="211.6" y="402.9">----</text>
<text x="211.6" y="407.7">----</text>
<text x="221.2" y="406.9">This document contains confidential and proprietary information</text>
<text x="6.9" y="410">Description</text>
<text x="148.2" y="410">Revision</text>
<text x="171" y="412.4">QA</text>
<text x="195.7" y="412.4">----</text>
<text x="211.6" y="412.4">----</text>
<text x="221.2" y="410">that cannot be reproduced or divulged, in whole or in part,</text>
<text x="221.2" y="413.2">without written authorization.</text>
</g>
</svg>
